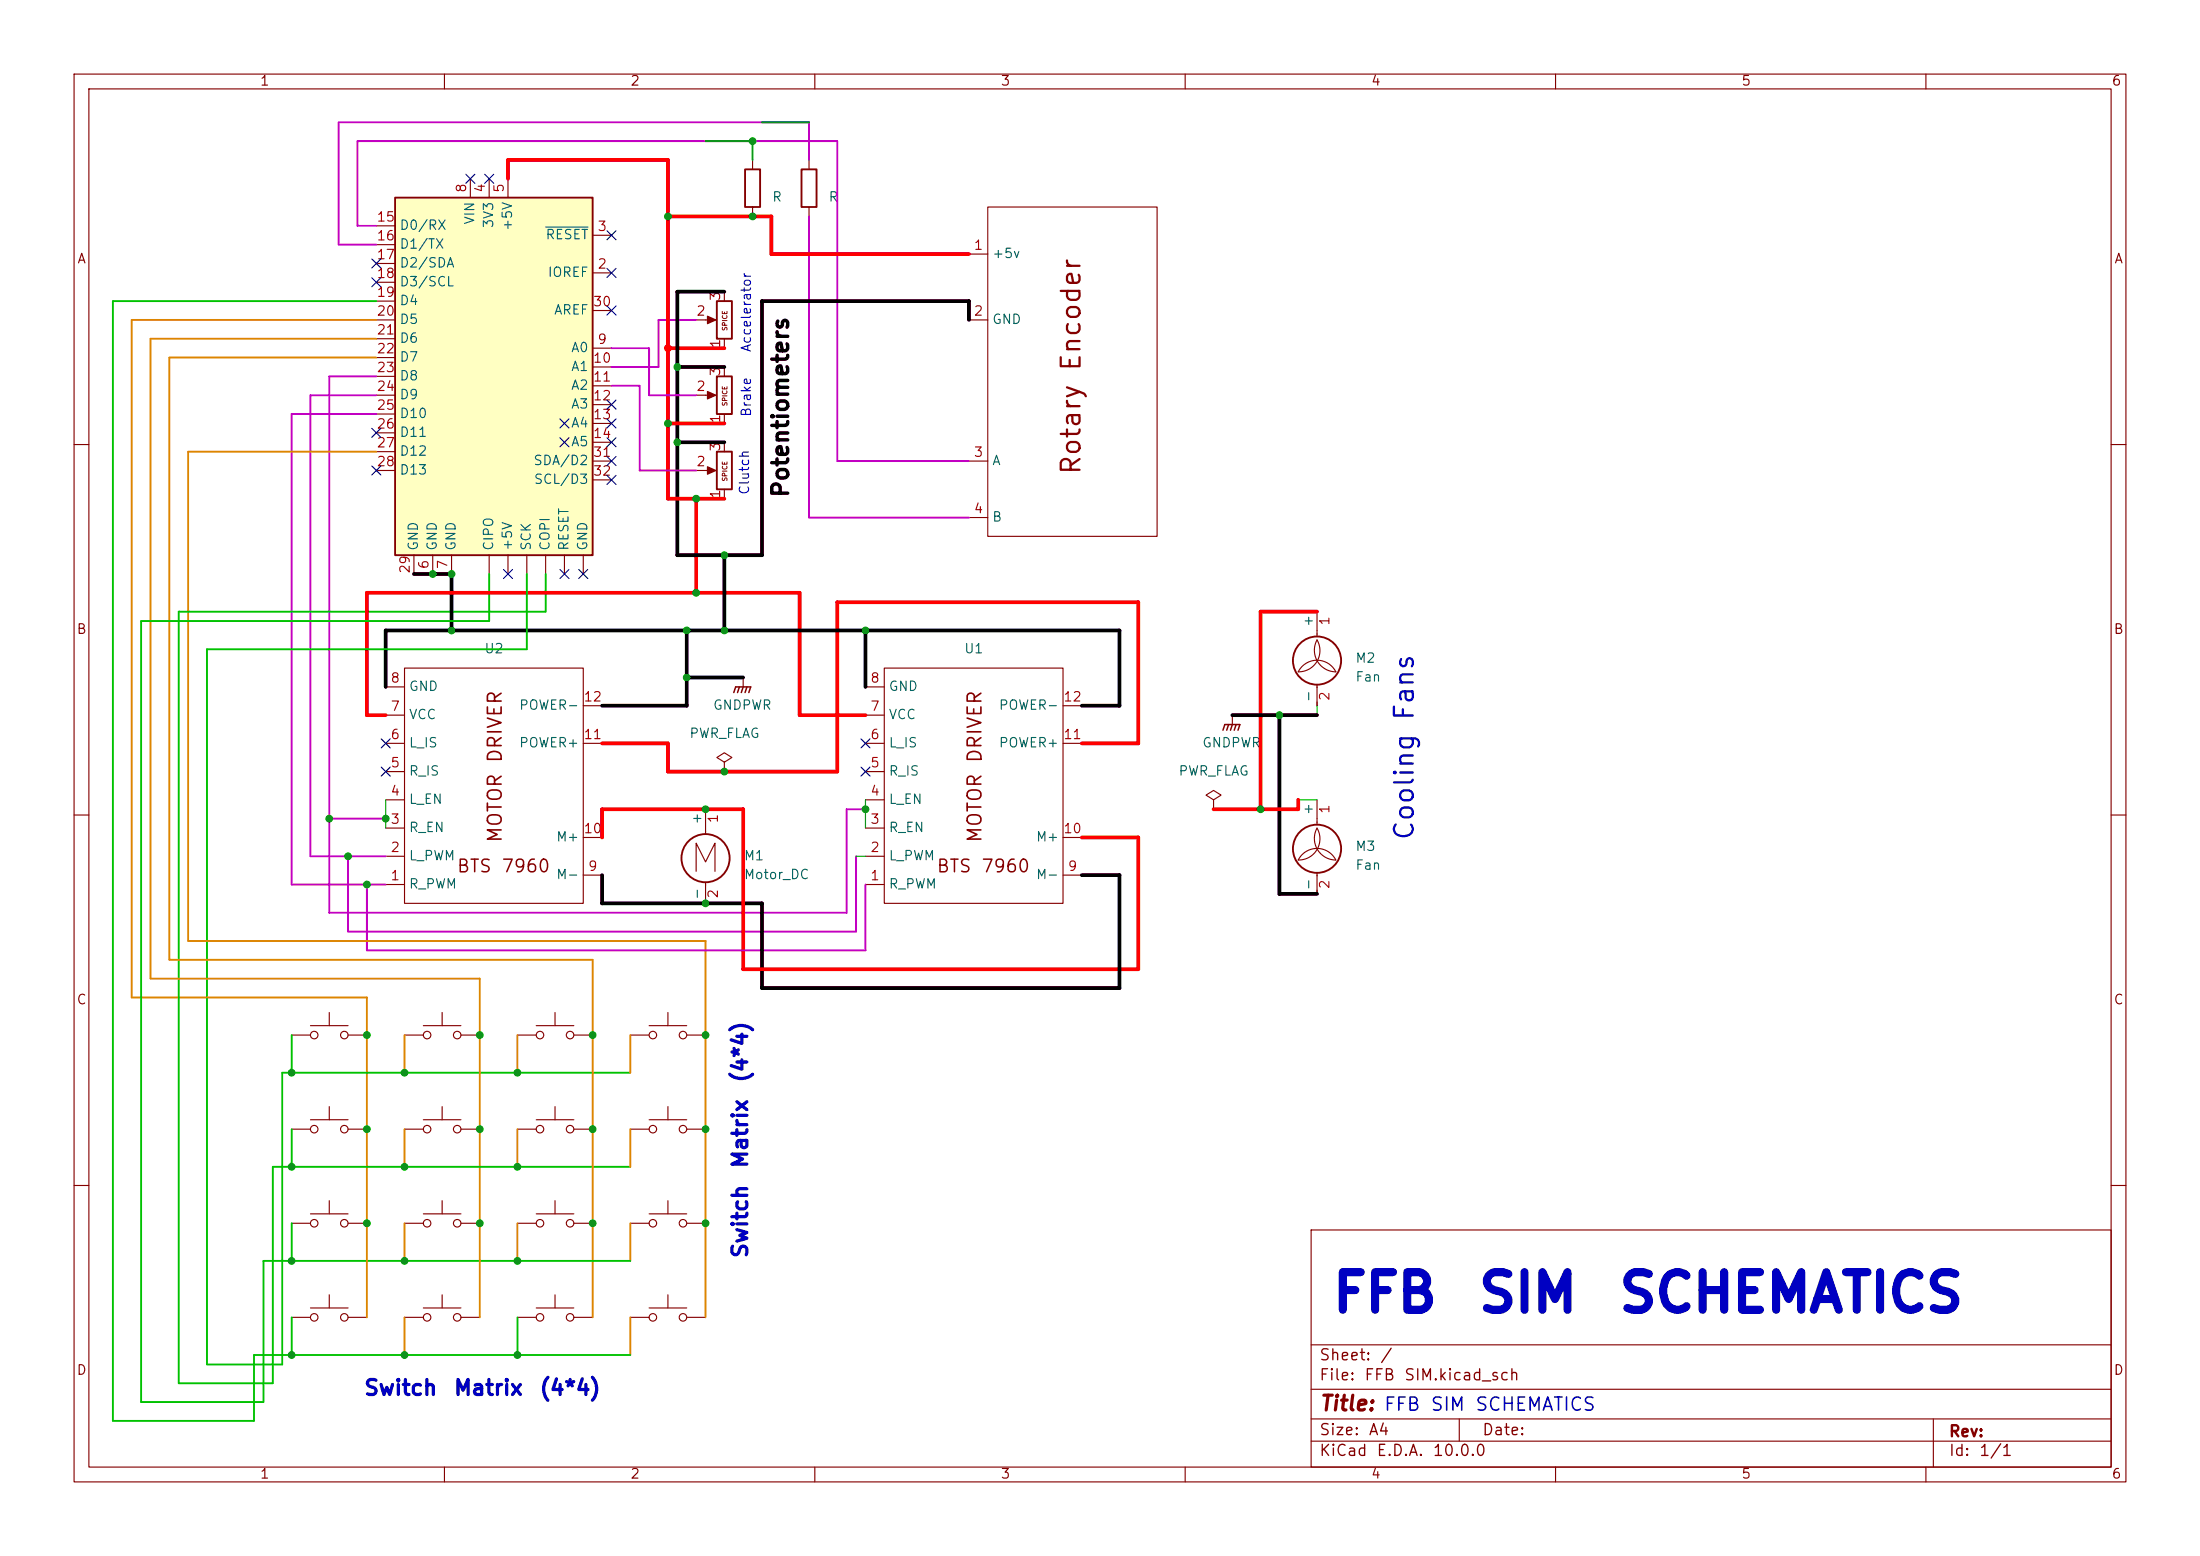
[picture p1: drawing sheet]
<svg xmlns="http://www.w3.org/2000/svg" width="297mm" height="210mm" viewBox="0 0 297 210" stroke-linecap="round" stroke-linejoin="round" font-family="sans-serif">
<g fill="none" stroke="#840000" stroke-width=".15">
<path d="M10 10h277v190h-277zM12 12h273v186h-273zM60 10v2M110 10v2M160 10v2M210 10v2M260 10v2M101.6 21.6v1.3M101.6 27.9v1.3M130.8 34.3h2.5M133.3 27.9h22.9v44.5h-22.9zM130.8 43.2h2.5"/>
<path d="M10 60h2M130.8 62.2h2.5M130.8 69.9h2.5M285 60h2M52.1 96.5h2.5M52.1 92.7h2.5M54.6 90.2h24.1v31.7h-24.1zM78.7 95.3h2.6M100.3 91.4h.1M100.3 91.4v1.3M10 110h2M52.1 119.4h2.5"/>
<path d="M52.1 115.6h2.5M52.1 111.8h2.5M52.1 108h2.5M52.1 104.1h2.5M52.1 100.3h2.5M78.7 100.3h2.6M78.7 118.1h2.6M78.7 113h2.6M97.8 102.9l1-.7-1-.6-1 .6 1 .7v1.2M97.8 104.1h.1M285 110h2M69.8 139.7h2.6"/>
<path d="M72.4 138.4h5.1M74.9 136.7v1.7M77.5 139.7h2.5M85.1 139.7h2.5M87.6 138.4h5.1M90.2 136.7v1.7M92.7 139.7h2.5M39.4 152.4h2.5M41.9 151.1h5.1M44.4 149.4v1.7M47 152.4h2.5M85.1 152.4h2.5"/>
<path d="M87.6 151.1h5.1M90.2 149.4v1.7M92.7 152.4h2.5M10 160h2M39.4 177.8h2.5M39.4 165.1h2.5M41.9 176.5h5.1M41.9 163.8h5.1M44.4 162.1v1.7M44.4 174.8v1.7M47 177.8h2.5M47 165.1h2.5"/>
<path d="M69.8 177.8h2.6M72.4 176.5h5.1M74.9 174.8v1.7M77.5 177.8h2.5M85.1 177.8h2.5M87.6 176.5h5.1M90.2 174.8v1.7M92.7 177.8h2.5M177 166h108v32h-108zM285 160h2M60 198v2M110 198v2"/>
<path d="M160 198v2M177 194.5h108M177 191.5h108M177 187.5h108M177 181.5h108M197 191.5v3M210 198v2M260 198v2M261 191.5v6.5"/>
<circle cx="72.9" cy="139.7" r=".51"/>
<circle cx="77" cy="139.7" r=".51"/>
<circle cx="88.1" cy="139.7" r=".51"/>
<circle cx="92.2" cy="139.7" r=".51"/>
<circle cx="42.4" cy="152.4" r=".51"/>
<circle cx="46.5" cy="152.4" r=".51"/>
<circle cx="88.1" cy="152.4" r=".51"/>
<circle cx="92.2" cy="152.4" r=".51"/>
<circle cx="42.4" cy="177.8" r=".51"/>
<circle cx="42.4" cy="165.1" r=".51"/>
<circle cx="46.5" cy="165.1" r=".51"/>
<circle cx="46.5" cy="177.8" r=".51"/>
<circle cx="72.9" cy="177.8" r=".51"/>
<circle cx="77" cy="177.8" r=".51"/>
<circle cx="88.1" cy="177.8" r=".51"/>
<circle cx="92.2" cy="177.8" r=".51"/>
</g>
<path d="M99.1 93.5l.2-.8h2l-.2 .8M99.8 92.7l-.2 .8M100.3 92.7l-.2 .8M100.8 92.7l-.2 .8" fill="none" stroke="#840000" stroke-width=".2"/>
<path d="M100.6 22.9h2v5h-2z" fill="none" stroke="#840000" stroke-width=".25"/>
<path d="M53.3 26.7h26.7v48.2h-26.7z" fill="#ffffc2"/>
<g fill="none" stroke="#840000" stroke-width=".25">
<path d="M53.3 26.7h26.7v48.2h-26.7zM108.2 22.9h2v5h-2zM96.8 50.8h2v5.1h-2zM96.8 40.6h2v5.1h-2zM96.8 61h2v5h-2z"/>
<circle cx="177.8" cy="89.2" r="3.3"/>
<circle cx="95.2" cy="115.8" r="3.3"/>
<circle cx="177.8" cy="114.6" r="3.3"/>
</g>
<g fill="none" stroke="#840000" stroke-width=".15">
<path d="M50.8 30.5h2.5M50.8 33h2.5M50.8 35.6h2.5M50.8 38.1h2.5M63.5 24.1v2.6M66 24.1v2.6M68.6 24.1v2.6M80 36.8h2.5M80 31.8h2.5M97.8 39.4v1.2M109.2 21.6v1.3M109.2 27.9v1.3"/>
<path d="M50.8 40.6h2.5M50.8 43.2h2.5M50.8 45.7h2.5M50.8 48.3h2.5M50.8 50.8h2.5M50.8 53.3h2.5M50.8 55.9h2.5M50.8 58.4h2.5M80 47h2.5M80 49.5h2.5M80 52.1h2.5M80 54.6h2.5"/>
<path d="M80 57.2h2.5M80 59.7h2.5M80 41.9h2.5M94 43.2h2.3M94 53.3h2.3M97.8 45.7v1.3M97.8 49.5v1.3M97.8 55.9v1.3M97.8 59.7v1.3M50.8 61h2.5M50.8 63.5h2.5M55.9 74.9v2.6"/>
<path d="M58.4 74.9v2.6M61 74.9v2.6M66 74.9v2.6M68.6 74.9v2.6M71.1 74.9v2.6M73.7 74.9v2.6M76.2 74.9v2.6M78.7 74.9v2.6M80 62.2h2.5M80 64.8h2.5M94 63.5h2.3M97.8 66v1.3"/>
<path d="M116.8 96.5h2.6M116.8 92.7h2.6M119.4 90.2h24.1v31.7h-24.1zM143.5 95.3h2.5M166.4 96.5h.1M166.4 96.5v1.3M177.8 86.4a2.86 2.86 0 0 1-2.5 4.3 2.84 2.84 0 0 1 2.5-1.6 2.84 2.84 0 0 1 2.5 1.6 2.92 2.92 0 0 1-2.5-4.3zM177.8 82.6v3.3M177.8 92.4v2.9M94 117.6v-3.8l1.2 2.5 1.3-2.5v3.8M95.2 109.2v3.4M95.2 119.1v2.8"/>
<path d="M116.8 119.4h2.6M116.8 115.6h2.6M116.8 111.8h2.6M116.8 108h2.6M116.8 104.1h2.6M116.8 100.3h2.6M143.5 100.3h2.5M143.5 118.1h2.5M143.5 113h2.5M163.8 108l1-.7-1-.6-1 .6 1 .7v1.2M163.8 109.2h.1M177.8 111.8a2.86 2.86 0 0 1-2.5 4.3 2.84 2.84 0 0 1 2.5-1.6 2.84 2.84 0 0 1 2.5 1.6 2.92 2.92 0 0 1-2.5-4.3z"/>
<path d="M177.8 108v3.3M177.8 117.8v2.9M39.4 139.7h2.5M41.9 138.4h5.1M44.4 136.7v1.7M47 139.7h2.5M54.6 139.7h2.5M57.1 138.4h5.1M59.7 136.7v1.7M62.2 139.7h2.6M54.6 152.4h2.5M57.1 151.1h5.1"/>
<path d="M59.7 149.4v1.7M62.2 152.4h2.6M69.8 152.4h2.6M72.4 151.1h5.1M74.9 149.4v1.7M77.5 152.4h2.5M54.6 165.1h2.5M54.6 177.8h2.5M57.1 163.8h5.1M57.1 176.5h5.1M59.7 162.1v1.7M59.7 174.8v1.7"/>
<path d="M62.2 165.1h2.6M62.2 177.8h2.6M69.8 165.1h2.6M72.4 163.8h5.1M74.9 162.1v1.7M77.5 165.1h2.5M85.1 165.1h2.5M87.6 163.8h5.1M90.2 162.1v1.7M92.7 165.1h2.5"/>
<circle cx="42.4" cy="139.7" r=".51"/>
<circle cx="46.5" cy="139.7" r=".51"/>
<circle cx="57.7" cy="139.7" r=".51"/>
<circle cx="61.7" cy="139.7" r=".51"/>
<circle cx="57.7" cy="152.4" r=".51"/>
<circle cx="61.7" cy="152.4" r=".51"/>
<circle cx="72.9" cy="152.4" r=".51"/>
<circle cx="77" cy="152.4" r=".51"/>
<circle cx="57.7" cy="177.8" r=".51"/>
<circle cx="57.7" cy="165.1" r=".51"/>
<circle cx="61.7" cy="177.8" r=".51"/>
<circle cx="61.7" cy="165.1" r=".51"/>
<circle cx="72.9" cy="165.1" r=".51"/>
<circle cx="77" cy="165.1" r=".51"/>
<circle cx="88.1" cy="165.1" r=".51"/>
<circle cx="92.2" cy="165.1" r=".51"/>
</g>
<path d="M73.7 30.6h5.7" fill="none" stroke="#006464" stroke-width=".15"/>
<g fill="#840000" stroke="#840000" stroke-width=".15">
<path d="M95.5 63l1.1 .5-1.1 .5z"/>
<path d="M95.5 52.8l1.1 .5-1.1 .5z"/>
<path d="M95.5 42.7l1.1 .5-1.1 .5z"/>
</g>
<path d="M165.1 98.6l.3-.8h2l-.3 .8M165.9 97.8l-.3 .8M166.4 97.8l-.3 .8M166.9 97.8l-.3 .8" fill="none" stroke="#840000" stroke-width=".2"/>
<path d="M50.8 40.6h-35.6v151.2h19.1v-8.9h50.8M66 77.5v6.3h-47v105.4h16.6v-19h49.5M71.1 77.5v10.1h-43.2v96.6h10.2v-39.4h47M73.7 77.5v5.1h-49.6v104.1h12.7v-29.2h48.3M39.4 139.7v5.1M39.4 152.4v5.1M39.4 165.1v5.1M39.4 177.8v5.1M69.8 177.8v5.1" fill="none" stroke="#00c200" stroke-width=".25"/>
<g fill="none" stroke="#dd8500" stroke-width=".25">
<path d="M50.8 45.7h-30.5v86.4h44.5v45.7M50.8 43.2h-33v91.4h31.7v43.2M50.8 48.3h-27.9v81.2h57.1v48.3M50.8 61h-25.4v66h69.8v50.8M54.6 139.7v5.1M69.8 139.7v5.1M85.1 139.7v5.1M54.6 152.4v5.1M69.8 152.4v5.1M85.1 152.4v5.1M54.6 165.1v5.1M54.6 177.8v5.1"/>
<path d="M69.8 165.1v5.1M85.1 165.1v5.1M85.1 177.8v5.1"/>
</g>
<path d="M50.8 30.5h-2.5v-11.4h64.7v43.1h17.8M109.2 21.6v-5.1h-63.5v16.5h5.1M109.2 29.2v40.7h21.6M50.8 50.8h-6.4v72.4h69.9v-14h2.5M50.8 55.9h-11.4v63.5h12.7M50.8 53.3h-8.9v62.3h10.2M82.5 47h5.1v6.3h6.4M82.5 52.1h3.9v11.4h7.6M94 43.2h-5.1v6.3h-6.4M44.4 110.5h7.7M47 115.6v10.1h68.6v-10.1M49.5 119.4v8.9h67.3v-8.9" fill="none" stroke="#c200c2" stroke-width=".25"/>
<path d="M97.8 39.4h-6.4v35.5h11.5v-34.3h27.9v2.6M91.4 59.7h6.4M91.4 49.5h6.4M55.9 77.5h5.1v7.6M97.8 74.9v10.2M52.1 92.7v-7.6h99v10.2h-5.1M92.7 85.1v10.2h-11.4M92.7 91.4h7.6M116.8 85.1v7.6M166.4 96.5h11.4M172.7 96.5v24.2h5.1M81.3 118.1v3.8h21.6v11.5h48.2v-15.3h-5.1" fill="none" stroke="#000" stroke-width=".51"/>
<path d="M68.6 24.1v-2.5h21.6v45.7h7.6M90.2 29.2h13.9v5.1h26.7M90.2 57.2h7.6M90.2 47h7.6M94 67.3v12.7M52.1 96.5h-2.6v-16.5h58.4v16.5h8.9M177.8 82.6h-7.6v26.6M81.3 100.3h8.9v3.8h22.8v-22.8h40.7v19h-7.7M81.3 113v-3.8h19v21.6h53.4v-17.8h-7.7M175.3 108v1.2h-11.5" fill="none" stroke="#f00" stroke-width=".51"/>
<path d="M95.2 19.1h6.4v2.5M102.9 16.5h6.3v5.1" fill="none" stroke="#009600" stroke-width=".25"/>
<path d="M177.8 95.3v1.2M52.1 108v3.8M115.6 115.6h1.2M116.8 108v3.8M175.3 108h2.5" fill="none" stroke="#009600" stroke-width=".15"/>
<g fill="none" stroke="#000084" stroke-width=".15">
<path d="M50.2 37.5l1.2 1.2M50.2 35l1.2 1.2M51.4 37.5l-1.2 1.2M51.4 35l-1.2 1.2M62.9 23.5l1.2 1.2M64.1 23.5l-1.2 1.2M65.4 23.5l1.2 1.2M66.6 23.5l-1.2 1.2M81.9 31.1l1.3 1.3M81.9 36.2l1.3 1.2M83.2 31.1l-1.3 1.3M83.2 36.2l-1.3 1.2"/>
<path d="M50.2 57.8l1.2 1.2M51.4 57.8l-1.2 1.2M75.6 56.5l1.2 1.3M75.6 59.1l1.2 1.2M76.8 56.5l-1.2 1.3M76.8 59.1l-1.2 1.2M81.9 54l1.3 1.2M81.9 56.5l1.3 1.3M81.9 59.1l1.3 1.2M81.9 41.3l1.3 1.2M83.2 54l-1.3 1.2M83.2 56.5l-1.3 1.3"/>
<path d="M83.2 59.1l-1.3 1.2M83.2 41.3l-1.3 1.2M50.2 62.9l1.2 1.2M51.4 62.9l-1.2 1.2M68 76.9l1.2 1.2M69.2 76.9l-1.2 1.2M75.6 76.9l1.2 1.2M76.8 76.9l-1.2 1.2M78.1 76.9l1.2 1.2M79.3 76.9l-1.2 1.2M81.9 61.6l1.3 1.2M81.9 64.2l1.3 1.2"/>
<path d="M83.2 61.6l-1.3 1.2M83.2 64.2l-1.3 1.2M51.5 99.7l1.2 1.2M52.7 99.7l-1.2 1.2M116.2 99.7l1.2 1.2M117.4 99.7l-1.2 1.2M51.5 103.5l1.2 1.2M52.7 103.5l-1.2 1.2M116.2 103.5l1.2 1.2M117.4 103.5l-1.2 1.2"/>
</g>
<g fill="#009600" stroke="#009600" stroke-width=".14">
<circle cx="39.4" cy="182.9" r=".46"/>
<circle cx="54.6" cy="182.9" r=".46"/>
<circle cx="39.4" cy="170.2" r=".46"/>
<circle cx="54.6" cy="170.2" r=".46"/>
<circle cx="52.1" cy="110.5" r=".46"/>
<circle cx="44.4" cy="110.5" r=".46"/>
<circle cx="54.6" cy="144.8" r=".46"/>
<circle cx="49.5" cy="152.4" r=".46"/>
<circle cx="39.4" cy="144.8" r=".46"/>
<circle cx="39.4" cy="157.5" r=".46"/>
<circle cx="47" cy="115.6" r=".46"/>
<circle cx="94" cy="80" r=".46"/>
<circle cx="92.7" cy="85.1" r=".46"/>
<circle cx="92.7" cy="91.4" r=".46"/>
<circle cx="61" cy="85.1" r=".46"/>
<circle cx="61" cy="77.5" r=".46"/>
<circle cx="58.4" cy="77.5" r=".46"/>
<circle cx="49.5" cy="165.1" r=".46"/>
<circle cx="64.8" cy="165.1" r=".46"/>
<circle cx="54.6" cy="157.5" r=".46"/>
<circle cx="69.8" cy="170.2" r=".46"/>
<circle cx="49.5" cy="139.7" r=".46"/>
<circle cx="64.8" cy="139.7" r=".46"/>
<circle cx="49.5" cy="119.4" r=".46"/>
<circle cx="64.8" cy="152.4" r=".46"/>
<circle cx="69.8" cy="144.8" r=".46"/>
<circle cx="80" cy="139.7" r=".46"/>
<circle cx="80" cy="152.4" r=".46"/>
<circle cx="69.8" cy="157.5" r=".46"/>
<circle cx="80" cy="165.1" r=".46"/>
<circle cx="69.8" cy="182.9" r=".46"/>
<circle cx="101.6" cy="19.1" r=".46"/>
<circle cx="101.6" cy="29.2" r=".46"/>
<circle cx="90.2" cy="29.2" r=".46"/>
<circle cx="90.2" cy="57.2" r=".46"/>
<circle cx="91.4" cy="49.5" r=".46"/>
<circle cx="116.8" cy="85.1" r=".46"/>
<circle cx="95.2" cy="109.2" r=".46"/>
<circle cx="97.8" cy="104.1" r=".46"/>
<circle cx="91.4" cy="59.7" r=".46"/>
<circle cx="97.8" cy="74.9" r=".46"/>
<circle cx="94" cy="67.3" r=".46"/>
<circle cx="97.8" cy="85.1" r=".46"/>
<circle cx="170.2" cy="109.2" r=".46"/>
<circle cx="172.7" cy="96.5" r=".46"/>
<circle cx="95.2" cy="152.4" r=".46"/>
<circle cx="95.2" cy="165.1" r=".46"/>
<circle cx="95.2" cy="121.9" r=".46"/>
<circle cx="95.2" cy="139.7" r=".46"/>
<circle cx="116.8" cy="109.2" r=".46"/>
</g>
<circle cx="90.2" cy="47" r=".46" fill="#f00" stroke="#f00" stroke-width=".14"/>
<g font-size="5.1" fill="#0000c2">
<text x="179.6" y="178.3">FFB</text>
<text x="199.3" y="178.3">SIM</text>
<text x="218.2" y="178.3">SCHEMATICS</text>
</g>
<g font-size="2.5" fill="#840000">
<text x="146.5" y="50.3" transform="rotate(-90 146.5 50.3)">Encoder</text>
<text x="146.5" y="64.3" transform="rotate(-90 146.5 64.3)">Rotary</text>
</g>
<g font-size="2.5" fill="#0000c2">
<text x="191.5" y="97.4" transform="rotate(-90 191.5 97.4)">Fans</text>
<text x="191.5" y="113.6" transform="rotate(-90 191.5 113.6)">Cooling</text>
</g>
<text font-size="2.2" x="107" y="67.3" transform="rotate(-90 107 67.3)">Potentiometers</text>
<g font-size="2" fill="#0000c2">
<text x="101.4" y="146.3" transform="rotate(-90 101.4 146.3)">(4*4)</text>
<text x="101.4" y="157.8" transform="rotate(-90 101.4 157.8)">Matrix</text>
<text x="101.4" y="169.9" transform="rotate(-90 101.4 169.9)">Switch</text>
<text x="49" y="188.8">Switch</text>
<text x="61.1" y="188.8">Matrix</text>
<text x="72.7" y="188.8">(4*4)</text>
</g>
<text font-size="2" fill="#840000" x="178" y="190.9">Title:</text>
<g font-size="1.9" fill="#840000">
<text x="68.2" y="103.1" transform="rotate(-90 68.2 103.1)">DRIVER</text>
<text x="133" y="103.1" transform="rotate(-90 133 103.1)">DRIVER</text>
<text x="68.2" y="113.9" transform="rotate(-90 68.2 113.9)">MOTOR</text>
<text x="133" y="113.9" transform="rotate(-90 133 113.9)">MOTOR</text>
</g>
<g font-size="1.8" fill="#0000c2">
<text x="186.7" y="190.9">FFB</text>
<text x="193" y="190.9">SIM</text>
<text x="199" y="190.9">SCHEMATICS</text>
</g>
<g font-size="1.7" fill="#840000">
<text x="61.6" y="118.2">BTS</text>
<text x="67.6" y="118.2">7960</text>
<text x="126.3" y="118.2">BTS</text>
<text x="132.4" y="118.2">7960</text>
</g>
<g font-size="1.5" fill="#840000">
<text x="178" y="184">Sheet:</text>
<text x="186.2" y="184">/</text>
<text x="178" y="186.7">File:</text>
<text x="184.1" y="186.7">FFB</text>
<text x="189.5" y="186.7">SIM.kicad_sch</text>
<text x="178" y="196.9">KiCad</text>
<text x="178" y="194.1">Size:</text>
<text x="184.7" y="194.1">A4</text>
<text x="185.7" y="196.9">E.D.A.</text>
<text x="193.3" y="196.9">10.0.0</text>
<text x="200" y="194.1">Date:</text>
<text x="263" y="194.3">Rev:</text>
<text x="263" y="196.9">Id:</text>
<text x="267.1" y="196.9">1/1</text>
</g>
<g font-size="1.3" fill="#840000">
<text x="35" y="11.9">1</text>
<text x="85" y="11.9">2</text>
<text x="135" y="11.9">3</text>
<text x="185" y="11.9">4</text>
<text x="235" y="11.9">5</text>
<text x="285" y="11.9">6</text>
<text x="10.3" y="35.9">A</text>
<text x="285.3" y="35.9">A</text>
<text x="10.3" y="85.9">B</text>
<text x="285.3" y="85.9">B</text>
<text x="10.3" y="135.9">C</text>
<text x="285.3" y="135.9">C</text>
<text x="10.3" y="185.9">D</text>
<text x="285.3" y="185.9">D</text>
<text x="35" y="199.9">1</text>
<text x="85" y="199.9">2</text>
<text x="135" y="199.9">3</text>
<text x="185" y="199.9">4</text>
<text x="235" y="199.9">5</text>
<text x="285" y="199.9">6</text>
</g>
<g font-size="1.3" fill="#a90000">
<text x="63.2" y="26.1" transform="rotate(-90 63.2 26.1)">8</text>
<text x="65.8" y="26.1" transform="rotate(-90 65.8 26.1)">4</text>
<text x="68.3" y="26.1" transform="rotate(-90 68.3 26.1)">5</text>
<text x="50.8" y="30.2">15</text>
<text x="50.8" y="32.8">16</text>
<text x="50.8" y="35.3">17</text>
<text x="80.6" y="31.5">3</text>
<text x="131.4" y="34">1</text>
<text x="50.8" y="37.8">18</text>
<text x="50.8" y="40.4">19</text>
<text x="80" y="41.7">30</text>
<text x="80.6" y="36.6">2</text>
<text x="97.5" y="40.7" transform="rotate(-90 97.5 40.7)">3</text>
<text x="50.8" y="42.9">20</text>
<text x="50.8" y="45.5">21</text>
<text x="80.6" y="46.7">9</text>
<text x="93.9" y="42.9">2</text>
<text x="97.5" y="47.1" transform="rotate(-90 97.5 47.1)">1</text>
<text x="131.4" y="42.9">2</text>
<text x="50.8" y="48">22</text>
<text x="50.8" y="50.5">23</text>
<text x="50.8" y="53.1">24</text>
<text x="80" y="49.3">10</text>
<text x="80" y="51.8">11</text>
<text x="93.9" y="53.1">2</text>
<text x="97.5" y="50.9" transform="rotate(-90 97.5 50.9)">3</text>
<text x="50.8" y="55.6">25</text>
<text x="50.8" y="58.2">26</text>
<text x="80" y="54.4">12</text>
<text x="80" y="56.9">13</text>
<text x="80" y="59.4">14</text>
<text x="97.5" y="57.2" transform="rotate(-90 97.5 57.2)">1</text>
<text x="50.8" y="60.7">27</text>
<text x="50.8" y="63.2">28</text>
<text x="80" y="62">31</text>
<text x="80" y="64.5">32</text>
<text x="93.9" y="63.2">2</text>
<text x="97.5" y="61" transform="rotate(-90 97.5 61)">3</text>
<text x="131.4" y="62">3</text>
<text x="97.5" y="67.4" transform="rotate(-90 97.5 67.4)">1</text>
<text x="131.4" y="69.6">4</text>
<text x="55.6" y="77.5" transform="rotate(-90 55.6 77.5)">29</text>
<text x="58.2" y="76.9" transform="rotate(-90 58.2 76.9)">6</text>
<text x="60.7" y="76.9" transform="rotate(-90 60.7 76.9)">7</text>
<text x="179.8" y="84.5" transform="rotate(-90 179.8 84.5)">1</text>
<text x="52.6" y="92.5">8</text>
<text x="78.7" y="95">12</text>
<text x="117.4" y="92.5">8</text>
<text x="143.5" y="95">12</text>
<text x="179.8" y="94.7" transform="rotate(-90 179.8 94.7)">2</text>
<text x="52.6" y="100.1">6</text>
<text x="52.6" y="96.3">7</text>
<text x="78.7" y="100.1">11</text>
<text x="117.4" y="100.1">6</text>
<text x="117.4" y="96.3">7</text>
<text x="143.5" y="100.1">11</text>
<text x="52.6" y="107.7">4</text>
<text x="52.6" y="103.9">5</text>
<text x="117.4" y="107.7">4</text>
<text x="117.4" y="103.9">5</text>
<text x="52.6" y="111.5">3</text>
<text x="78.7" y="112.8">10</text>
<text x="97.2" y="111.2" transform="rotate(-90 97.2 111.2)">1</text>
<text x="117.4" y="111.5">3</text>
<text x="143.5" y="112.8">10</text>
<text x="179.8" y="109.9" transform="rotate(-90 179.8 109.9)">1</text>
<text x="52.6" y="119.1">1</text>
<text x="52.6" y="115.3">2</text>
<text x="79.3" y="117.9">9</text>
<text x="117.4" y="119.1">1</text>
<text x="117.4" y="115.3">2</text>
<text x="144.1" y="117.9">9</text>
<text x="97.2" y="121.4" transform="rotate(-90 97.2 121.4)">2</text>
<text x="179.8" y="120.1" transform="rotate(-90 179.8 120.1)">2</text>
</g>
<g font-size="1.3" fill="#006464">
<text x="104.1" y="27.5">R</text>
<text x="111.8" y="27.5">R</text>
<text x="53.8" y="31.3">D0/RX</text>
<text x="53.8" y="33.9">D1/TX</text>
<text x="64.4" y="30.4" transform="rotate(-90 64.4 30.4)">VIN</text>
<text x="66.9" y="30.9" transform="rotate(-90 66.9 30.9)">3V3</text>
<text x="69.4" y="31.3" transform="rotate(-90 69.4 31.3)">+5V</text>
<text x="73.6" y="32.6">RESET</text>
<text x="133.9" y="35.2">+5v</text>
<text x="53.8" y="36.4">D2/SDA</text>
<text x="53.8" y="39">D3/SCL</text>
<text x="53.8" y="41.5">D4</text>
<text x="73.9" y="37.7">IOREF</text>
<text x="53.8" y="44">D5</text>
<text x="53.8" y="46.6">D6</text>
<text x="74.7" y="42.8">AREF</text>
<text x="77" y="47.9">A0</text>
<text x="133.9" y="44">GND</text>
<text x="53.8" y="49.1">D7</text>
<text x="53.8" y="51.7">D8</text>
<text x="77" y="50.4">A1</text>
<text x="77" y="52.9">A2</text>
<text x="53.8" y="54.2">D9</text>
<text x="53.8" y="56.7">D10</text>
<text x="53.8" y="59.3">D11</text>
<text x="77" y="55.5">A3</text>
<text x="77" y="58">A4</text>
<text x="53.8" y="61.8">D12</text>
<text x="53.8" y="64.4">D13</text>
<text x="71.9" y="63.1">SDA/D2</text>
<text x="72" y="65.6">SCL/D3</text>
<text x="77" y="60.6">A5</text>
<text x="133.9" y="63.1">A</text>
<text x="133.9" y="70.7">B</text>
<text x="56.7" y="74.4" transform="rotate(-90 56.7 74.4)">GND</text>
<text x="59.3" y="74.4" transform="rotate(-90 59.3 74.4)">GND</text>
<text x="61.8" y="74.4" transform="rotate(-90 61.8 74.4)">GND</text>
<text x="66.9" y="74.4" transform="rotate(-90 66.9 74.4)">CIPO</text>
<text x="69.4" y="74.4" transform="rotate(-90 69.4 74.4)">+5V</text>
<text x="72" y="74.4" transform="rotate(-90 72 74.4)">SCK</text>
<text x="74.5" y="74.4" transform="rotate(-90 74.5 74.4)">COPI</text>
<text x="77.1" y="74.4" transform="rotate(-90 77.1 74.4)">RESET</text>
<text x="79.6" y="74.4" transform="rotate(-90 79.6 74.4)">GND</text>
<text x="65.3" y="88.5">U2</text>
<text x="130.1" y="88.5">U1</text>
<text x="177.5" y="84.7" transform="rotate(-90 177.5 84.7)">+</text>
<text x="182.9" y="89.8">M2</text>
<text x="55.1" y="93.6">GND</text>
<text x="119.9" y="93.6">GND</text>
<text x="177.5" y="94.9" transform="rotate(-90 177.5 94.9)">-</text>
<text x="182.9" y="92.3">Fan</text>
<text x="55.1" y="101.2">L_IS</text>
<text x="55.1" y="97.4">VCC</text>
<text x="70" y="101.2">POWER+</text>
<text x="70" y="96.1">POWER-</text>
<text x="93" y="99.9">PWR_FLAG</text>
<text x="96.2" y="96.1">GNDPWR</text>
<text x="119.9" y="101.2">L_IS</text>
<text x="119.9" y="97.4">VCC</text>
<text x="134.8" y="101.2">POWER+</text>
<text x="134.8" y="96.1">POWER-</text>
<text x="162.2" y="101.2">GNDPWR</text>
<text x="55.1" y="105">R_IS</text>
<text x="119.9" y="105">R_IS</text>
<text x="159" y="105">PWR_FLAG</text>
<text x="55.1" y="112.6">R_EN</text>
<text x="55.1" y="108.8">L_EN</text>
<text x="75" y="113.9">M+</text>
<text x="95" y="111.4" transform="rotate(-90 95 111.4)">+</text>
<text x="119.9" y="112.6">R_EN</text>
<text x="119.9" y="108.8">L_EN</text>
<text x="139.8" y="113.9">M+</text>
<text x="177.5" y="110.1" transform="rotate(-90 177.5 110.1)">+</text>
<text x="55.1" y="116.4">L_PWM</text>
<text x="75" y="119">M-</text>
<text x="100.3" y="116.4">M1</text>
<text x="100.3" y="119">Motor_DC</text>
<text x="119.9" y="116.4">L_PWM</text>
<text x="139.8" y="119">M-</text>
<text x="182.9" y="115.2">M3</text>
<text x="182.9" y="117.7">Fan</text>
<text x="55.1" y="120.2">R_PWM</text>
<text x="95" y="121.5" transform="rotate(-90 95 121.5)">-</text>
<text x="119.9" y="120.2">R_PWM</text>
<text x="177.5" y="120.3" transform="rotate(-90 177.5 120.3)">-</text>
</g>
<g font-size="1.3" fill="#0000c2">
<text x="101.7" y="47.6" transform="rotate(-90 101.7 47.6)">Accelerator</text>
<text x="101.7" y="56.4" transform="rotate(-90 101.7 56.4)">Brake</text>
<text x="101.4" y="66.9" transform="rotate(-90 101.4 66.9)">Clutch</text>
</g>
<g font-size=".6" fill="#840000">
<text x="98.3" y="44.7" transform="rotate(-90 98.3 44.7)">SPICE</text>
<text x="98.3" y="54.9" transform="rotate(-90 98.3 54.9)">SPICE</text>
<text x="98.3" y="65" transform="rotate(-90 98.3 65)">SPICE</text>
</g>
</svg>
